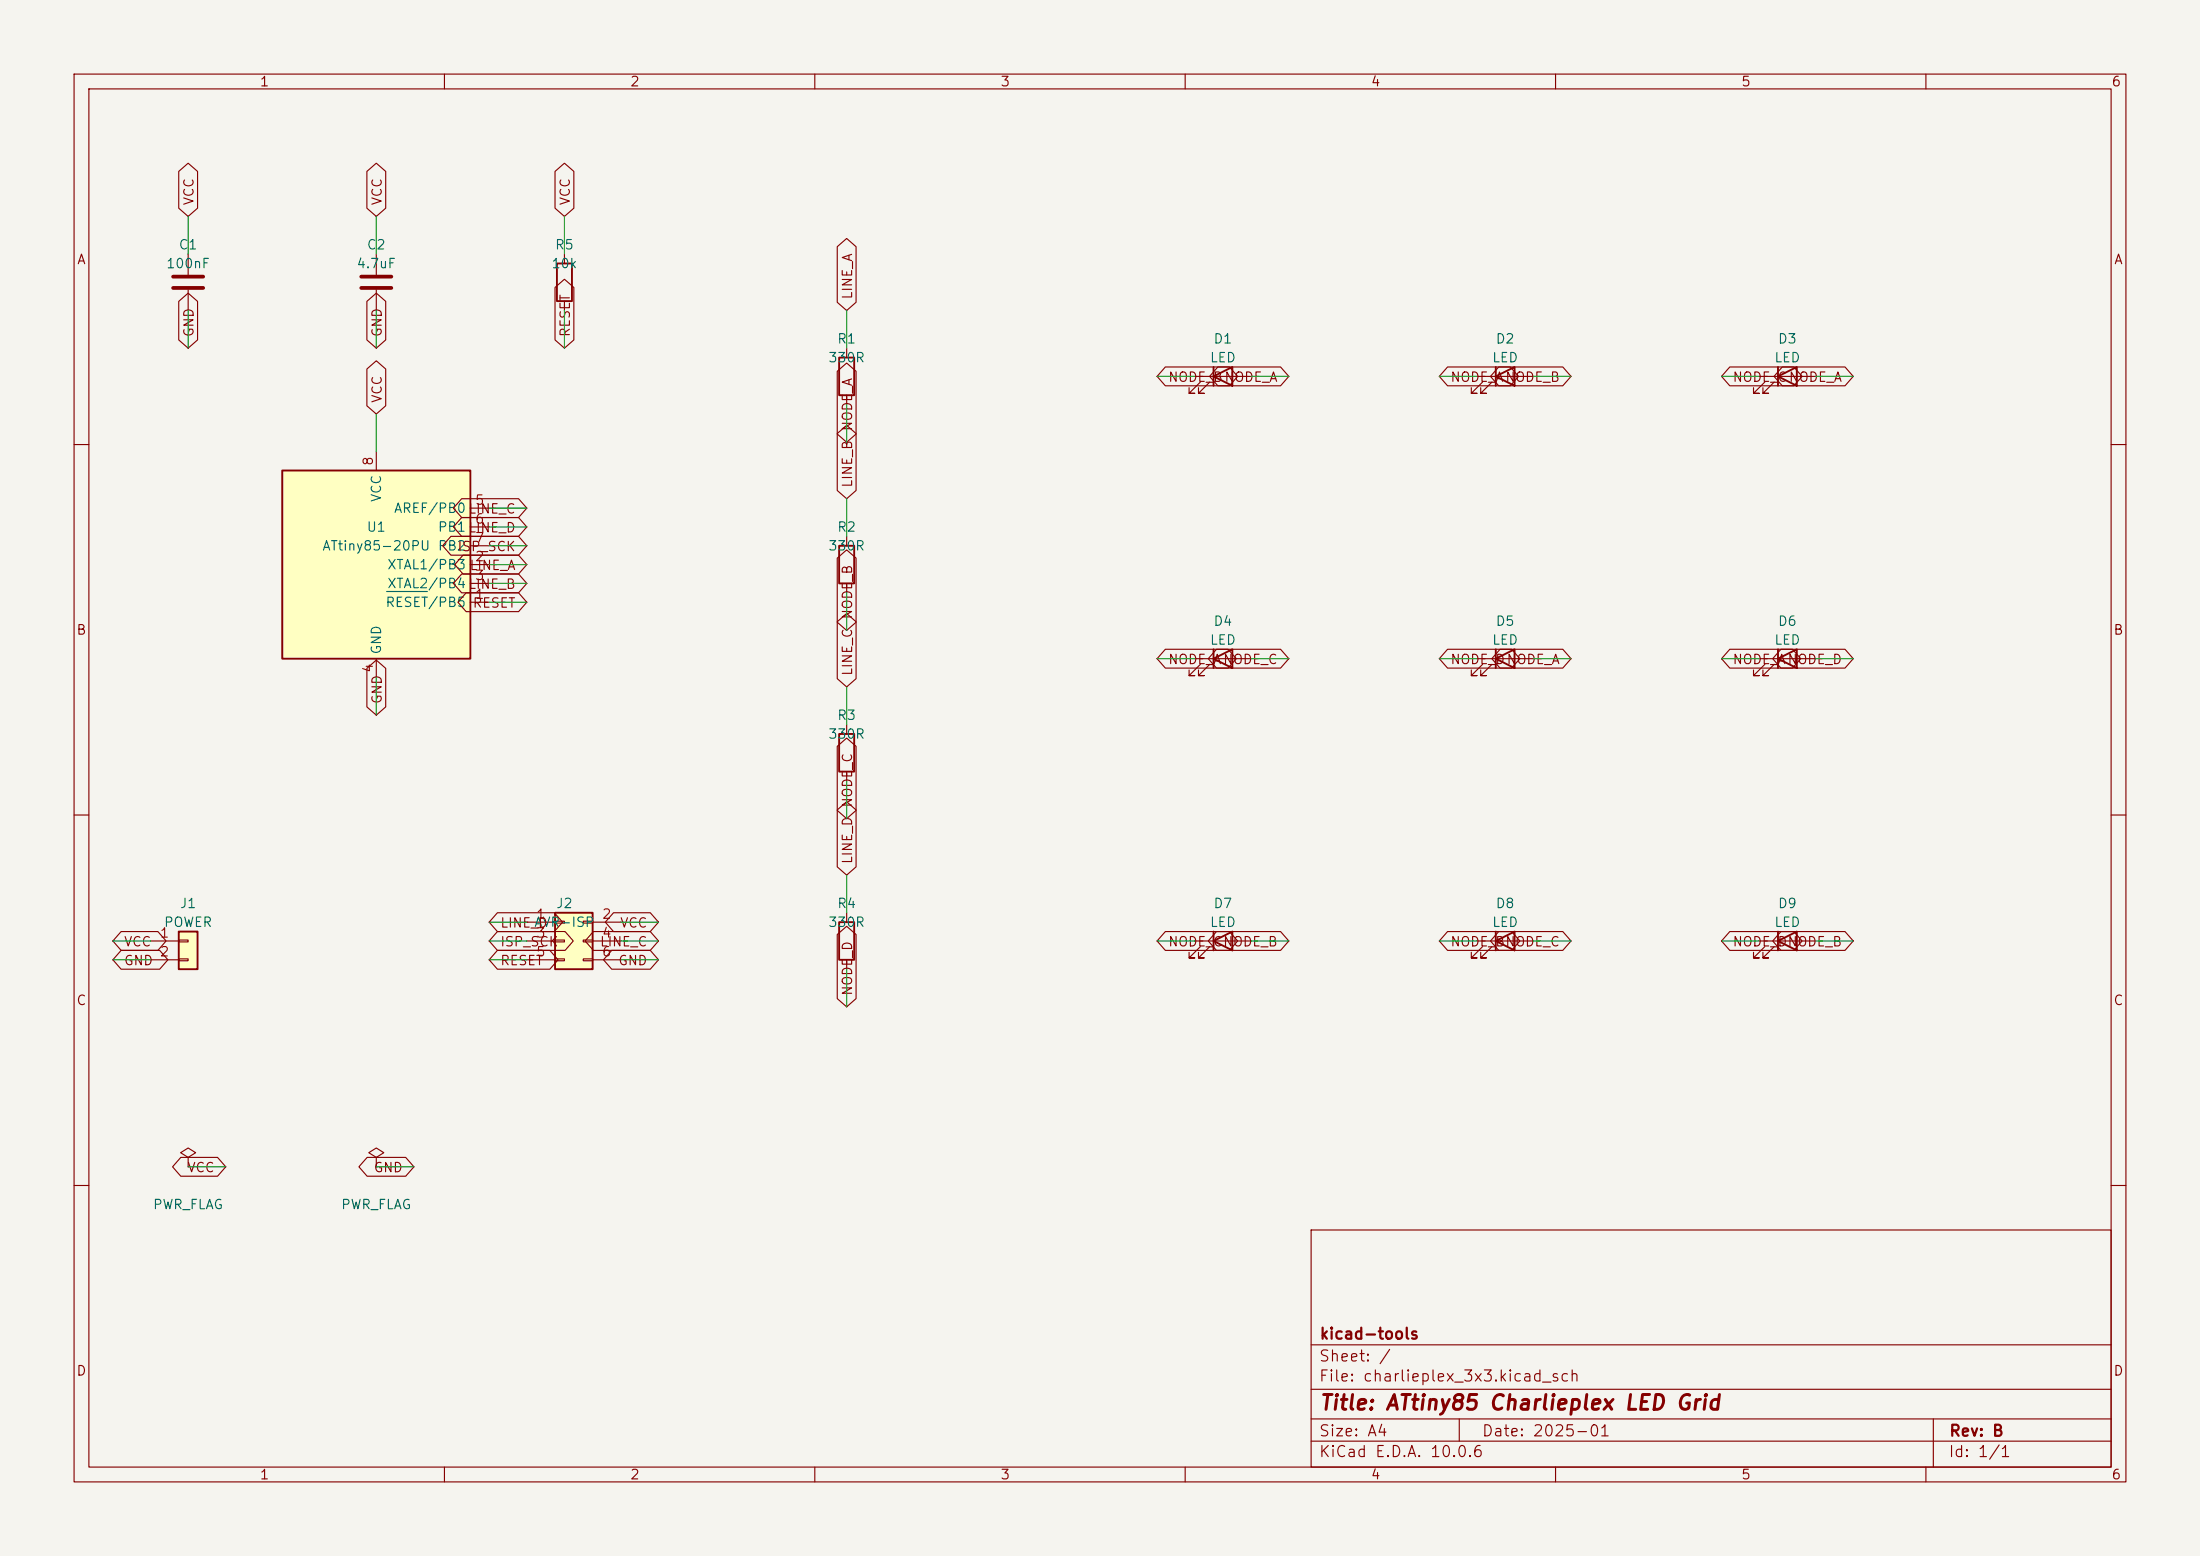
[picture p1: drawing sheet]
<svg xmlns="http://www.w3.org/2000/svg" width="297mm" height="210mm" viewBox="0 0 297 210" stroke-linecap="round" stroke-linejoin="round" font-family="sans-serif">
<path d="M0 0h297v210h-297z" fill="#f5f4ef" stroke="#f5f4ef" stroke-width=".14"/>
<g fill="none" stroke="#840000" stroke-width=".15">
<path d="M10 10h277v190h-277zM12 12h273v186h-273zM60 10v2M110 10v2M160 10v2M210 10v2M260 10v2M50.8 34.3v2.8M50.8 39.1v2.8M76.2 34.3v1.3M76.2 40.6v1.3M114.3 47v1.3"/>
<path d="M114.3 53.3v1.3M199.4 50.8h7.6M200.2 51.6l-1.6 1.5h.8h-.8v-.8M201.4 51.6l-1.5 1.5h.8h-.8v-.8M10 60h2M114.3 72.4v1.3M114.3 78.7v1.3M285 60h2M161.3 88.9h7.6M162.1 89.7l-1.6 1.5h.8h-.8v-.8M163.3 89.7l-1.5 1.5h.8h-.8v-.8M199.4 88.9h7.6"/>
<path d="M200.2 89.7l-1.6 1.5h.8h-.8v-.8M201.4 89.7l-1.5 1.5h.8h-.8v-.8M237.5 88.9h7.6M238.3 89.7l-1.6 1.5h.8h-.8v-.8M239.5 89.7l-1.5 1.5h.8h-.8v-.8M10 110h2M285 110h2M114.3 123.2v1.3M114.3 129.5v1.3M161.3 127h7.6M162.1 127.8l-1.6 1.5h.8h-.8v-.8M163.3 127.8l-1.5 1.5h.8h-.8v-.8"/>
<path d="M237.5 127h7.6M238.3 127.8l-1.6 1.5h.8h-.8v-.8M239.5 127.8l-1.5 1.5h.8h-.8v-.8M10 160h2M177 166h108v32h-108zM285 160h2M60 198v2M110 198v2M160 198v2M177 194.5h108M177 191.5h108M177 187.5h108"/>
<path d="M177 181.5h108M197 191.5v3M210 198v2M260 198v2M261 191.5v6.5"/>
</g>
<g fill="none" stroke="#840000" stroke-width=".25">
<path d="M75.2 35.6h2v5h-2zM113.3 48.3h2v5h-2zM201.9 50.8l2.6-1.3v2.6zM201.9 49.5v2.6M113.3 73.7h2v5h-2zM163.8 88.9l2.6-1.3v2.6zM163.8 87.6v2.6M201.9 88.9l2.6-1.3v2.6zM201.9 87.6v2.6M240 88.9l2.6-1.3v2.6zM240 87.6v2.6M113.3 124.5h2v5h-2z"/>
<path d="M163.8 127l2.6-1.3v2.6zM163.8 125.7v2.6M240 127l2.6-1.3v2.6zM240 125.7v2.6"/>
</g>
<path d="M48.8 37.3h4M48.8 38.9h4" fill="none" stroke="#840000" stroke-width=".51"/>
<path d="M38.1 63.5h25.4v25.4h-25.4z" fill="#ffffc2"/>
<path d="M38.1 63.5h25.4v25.4h-25.4zM113.3 99.1h2v5h-2z" fill="none" stroke="#840000" stroke-width=".25"/>
<g fill="none" stroke="#840000" stroke-width=".15">
<path d="M25.4 34.3v2.8M25.4 39.1v2.8M50.8 61v2.5M63.5 76.2h2.5M63.5 78.7h2.5M63.5 68.6h2.5M63.5 71.1h2.5M63.5 73.7h2.5M50.8 88.9v2.5M63.5 81.3h2.5M114.3 97.8v1.3M114.3 104.1v1.3"/>
<path d="M50.8 156.2l1-.6-1-.7-1 .7 1 .6v1.3M50.8 157.5h.1"/>
</g>
<path d="M52.2 79.8h5.5" fill="none" stroke="#006464" stroke-width=".15"/>
<path d="M23.4 37.3h4M23.4 38.9h4" fill="none" stroke="#840000" stroke-width=".51"/>
<path d="M24.1 125.7h2.6v5.1h-2.6z" fill="#ffffc2"/>
<path d="M24.1 125.7h2.6v5.1h-2.6z" fill="none" stroke="#840000" stroke-width=".25"/>
<path d="M20.3 127h3.8M20.3 129.5h3.8M24.1 126.9h1.3v.2h-1.3zM24.1 129.4h1.3v.3h-1.3zM25.4 156.2l1-.6-1-.7-1 .7 1 .6v1.3M25.4 157.5h.1" fill="none" stroke="#840000" stroke-width=".15"/>
<path d="M74.9 123.2h5.1v7.6h-5.1z" fill="#ffffc2"/>
<path d="M163.8 50.8l2.6-1.3v2.6zM163.8 49.5v2.6M240 50.8l2.6-1.3v2.6zM240 49.5v2.6M74.9 123.2h5.1v7.6h-5.1zM201.9 127l2.6-1.3v2.6zM201.9 125.7v2.6" fill="none" stroke="#840000" stroke-width=".25"/>
<g fill="none" stroke="#840000" stroke-width=".15">
<path d="M24.1 23.1l1.3-1.1 1.3 1.1v5l-1.3 1.1-1.3-1.1zM49.5 23.1l1.3-1.1 1.3 1.1v5l-1.3 1.1-1.3-1.1zM74.9 23.1l1.3-1.1 1.3 1.1v5l-1.3 1.1-1.3-1.1zM74.9 38.8l1.3-1.1 1.3 1.1v7.1l-1.3 1.1-1.3-1.1zM113 33.3l1.3-1.1 1.3 1.1v7.5l-1.3 1.1-1.3-1.1zM24.1 40.7l1.3-1.1 1.3 1.1v5.2l-1.3 1.1-1.3-1.1zM49.5 49.8l1.3-1.1 1.3 1.1v5l-1.3 1.1-1.3-1.1zM49.5 40.7l1.3-1.1 1.3 1.1v5.2l-1.3 1.1-1.3-1.1zM113 58.5l1.3-1.1 1.3 1.1v7.7l-1.3 1.1-1.3-1.1zM113 50.1l1.3-1.1 1.3 1.1v8.5l-1.3 1.1-1.3-1.1zM157.3 49.5h8.7l1.1 1.3-1.1 1.3h-8.7l-1.1-1.3zM161.3 50.8h7.6"/>
<path d="M162.1 51.6l-1.6 1.5h.8h-.8v-.8M163.3 51.6l-1.5 1.5h.8h-.8v-.8M164.4 49.5h8.5l1.1 1.3-1.1 1.3h-8.5l-1.1-1.3zM195.4 49.5h8.5l1.1 1.3-1.1 1.3h-8.5l-1.1-1.3zM202.3 49.5h8.7l1.1 1.3-1.1 1.3h-8.7l-1.1-1.3zM233.5 49.5h8.7l1.1 1.3-1.1 1.3h-8.7l-1.1-1.3zM237.5 50.8h7.6M238.3 51.6l-1.6 1.5h.8h-.8v-.8M239.5 51.6l-1.5 1.5h.8h-.8v-.8M240.6 49.5h8.5l1.1 1.3-1.1 1.3h-8.5l-1.1-1.3zM60.9 72.4h9.1l1.1 1.3-1.1 1.2h-9.1l-1.1-1.2zM62.3 69.8h7.7l1.1 1.3-1.1 1.3h-7.7l-1.1-1.3z"/>
<path d="M62.3 67.3h7.7l1.1 1.3-1.1 1.3h-7.7l-1.1-1.3zM62.3 77.5h7.7l1.1 1.2-1.1 1.3h-7.7l-1.1-1.3zM62.5 74.9h7.5l1.1 1.3-1.1 1.3h-7.5l-1.1-1.3zM113 75.3l1.3-1.1 1.3 1.1v8.7l-1.3 1.1-1.3-1.1zM49.5 90.2l1.3-1.1 1.3 1.1v5.2l-1.3 1.1-1.3-1.1zM62.9 80h7.1l1.1 1.3-1.1 1.3h-7.1l-1.1-1.3zM113 83.9l1.3-1.1 1.3 1.1v7.7l-1.3 1.1-1.3-1.1zM157.3 87.6h8.5l1.1 1.3-1.1 1.3h-8.5l-1.1-1.3zM164.2 87.6h8.7l1.1 1.3-1.1 1.3h-8.7l-1.1-1.3zM195.4 87.6h8.7l1.1 1.3-1.1 1.3h-8.7l-1.1-1.3zM202.5 87.6h8.5l1.1 1.3-1.1 1.3h-8.5l-1.1-1.3zM233.5 87.6h8.5l1.1 1.3-1.1 1.3h-8.5l-1.1-1.3z"/>
<path d="M240.4 87.6h8.7l1.1 1.3-1.1 1.3h-8.7l-1.1-1.3zM113 100.7l1.3-1.1 1.3 1.1v8.7l-1.3 1.1-1.3-1.1zM113 109.3l1.3-1.1 1.3 1.1v7.7l-1.3 1.1-1.3-1.1zM16.4 128.3h5.2l1.1 1.2-1.1 1.3h-5.2l-1.2-1.3zM16.4 125.7h4.9l1.1 1.3-1.1 1.3h-4.9l-1.2-1.3zM67.2 128.3h7l1.1 1.2-1.1 1.3h-7l-1.2-1.3zM67.2 123.2h7.6l1.1 1.3-1.1 1.2h-7.6l-1.2-1.2zM67.2 125.7h9.1l1.1 1.3-1.1 1.3h-9.1l-1.2-1.3zM71.1 124.5h3.8M71.1 127h3.8M71.1 129.5h3.8M74.9 124.3h1.3v.3h-1.3z"/>
<path d="M74.9 126.9h1.3v.2h-1.3zM74.9 129.4h1.3v.3h-1.3zM78.7 124.3h1.3v.3h-1.3zM78.7 126.9h1.3v.2h-1.3zM78.7 129.4h1.3v.3h-1.3zM80 124.5h3.8M80 127h3.8M80 129.5h3.8M80.1 125.7h7.7l1.1 1.3-1.1 1.3h-7.7l-1.1-1.3zM82.6 128.3h5.2l1.1 1.2-1.1 1.3h-5.2l-1.1-1.3zM82.8 123.2h5l1.1 1.3-1.1 1.2h-5l-1.1-1.2zM113 126.1l1.3-1.1 1.3 1.1v8.7l-1.3 1.1-1.3-1.1z"/>
<path d="M157.3 125.7h8.7l1.1 1.3-1.1 1.3h-8.7l-1.1-1.3zM164.2 125.7h8.7l1.1 1.3-1.1 1.3h-8.7l-1.1-1.3zM195.4 125.7h8.7l1.1 1.3-1.1 1.3h-8.7l-1.1-1.3zM199.4 127h7.6M200.2 127.8l-1.6 1.5h.8h-.8v-.8M201.4 127.8l-1.5 1.5h.8h-.8v-.8M202.3 125.7h8.7l1.1 1.3-1.1 1.3h-8.7l-1.1-1.3zM233.5 125.7h8.7l1.1 1.3-1.1 1.3h-8.7l-1.1-1.3zM240.4 125.7h8.7l1.1 1.3-1.1 1.3h-8.7l-1.1-1.3zM24.4 156.2h5l1.1 1.3-1.1 1.3h-5l-1.1-1.3zM49.6 156.2h5.2l1.1 1.3-1.1 1.3h-5.2l-1.1-1.3z"/>
</g>
<g fill="none" stroke="#009600" stroke-width=".15">
<path d="M25.4 29.2v5.1M50.8 29.2v5.1M76.2 29.2v5.1M25.4 41.9v5.1M50.8 41.9v5.1M50.8 55.9v5.1M76.2 41.9v5.1M114.3 41.9v5.1M114.3 54.6v5.1M156.2 50.8h5.1M168.9 50.8h5.1M194.3 50.8h5.1"/>
<path d="M207 50.8h5.1M232.4 50.8h5.1M245.1 50.8h5.1M66 78.7h5.1M66 68.6h5.1M66 76.2h5.1M66 71.1h5.1M66 73.7h5.1M114.3 67.3v5.1M50.8 91.4v5.1M66 81.3h5.1M114.3 80v5.1"/>
<path d="M114.3 92.7v5.1M156.2 88.9h5.1M168.9 88.9h5.1M194.3 88.9h5.1M207 88.9h5.1M232.4 88.9h5.1M245.1 88.9h5.1M114.3 105.4v5.1M114.3 118.1v5.1M15.2 129.5h5.1M15.2 127h5.1M66 124.5h5.1"/>
<path d="M66 129.5h5.1M66 127h5.1M83.8 124.5h5.1M83.8 129.5h5.1M83.8 127h5.1M114.3 130.8v5.1M156.2 127h5.1M168.9 127h5.1M194.3 127h5.1M207 127h5.1M232.4 127h5.1M245.1 127h5.1"/>
<path d="M25.4 157.5h5.1M50.8 157.5h5.1"/>
</g>
<text font-size="2" fill="#840000" x="178" y="190.8">Title: ATtiny85 Charlieplex LED Grid</text>
<g font-size="1.5" fill="#840000">
<text x="178" y="184.1">Sheet: /</text>
<text x="178" y="181.1">kicad-tools</text>
<text x="178" y="186.8">File: charlieplex_3x3.kicad_sch</text>
<text x="178" y="197">KiCad E.D.A. 10.0.6</text>
<text x="178" y="194.2">Size: A4</text>
<text x="200" y="194.2">Date: 2025-01</text>
<text x="263" y="197">Id: 1/1</text>
<text x="263" y="194.2">Rev: B</text>
</g>
<g font-size="1.3" fill="#840000">
<text x="35" y="12">1</text>
<text x="85" y="12">2</text>
<text x="135" y="12">3</text>
<text x="185" y="12">4</text>
<text x="235" y="12">5</text>
<text x="285" y="12">6</text>
<text x="26.5" y="27.8" transform="rotate(-90 26.5 27.8)">VCC</text>
<text x="51.9" y="27.8" transform="rotate(-90 51.9 27.8)">VCC</text>
<text x="77.3" y="27.8" transform="rotate(-90 77.3 27.8)">VCC</text>
<text x="10.3" y="36">A</text>
<text x="285.3" y="36">A</text>
<text x="115.4" y="40.5" transform="rotate(-90 115.4 40.5)">LINE_A</text>
<text x="26.5" y="45.6" transform="rotate(-90 26.5 45.6)">GND</text>
<text x="51.9" y="45.6" transform="rotate(-90 51.9 45.6)">GND</text>
<text x="77.3" y="45.6" transform="rotate(-90 77.3 45.6)">RESET</text>
<text x="157.6" y="51.9">NODE_BNODE_A</text>
<text x="195.7" y="51.9">NODE_ANODE_B</text>
<text x="233.8" y="51.9">NODE_CNODE_A</text>
<text x="51.9" y="54.5" transform="rotate(-90 51.9 54.5)">VCC</text>
<text x="115.4" y="58.3" transform="rotate(-90 115.4 58.3)">NODE_A</text>
<text x="115.4" y="65.9" transform="rotate(-90 115.4 65.9)">LINE_B</text>
<text x="61.7" y="74.7">ISP_SCK</text>
<text x="63.7" y="82.3">RESET</text>
<text x="115.4" y="83.7" transform="rotate(-90 115.4 83.7)">NODE_B</text>
<text x="10.2" y="86">B</text>
<text x="157.6" y="90">NODE_ANODE_C</text>
<text x="195.7" y="90">NODE_DNODE_A</text>
<text x="233.8" y="90">NODE_ANODE_D</text>
<text x="285.2" y="86">B</text>
<text x="51.9" y="95.1" transform="rotate(-90 51.9 95.1)">GND</text>
<text x="115.4" y="91.3" transform="rotate(-90 115.4 91.3)">LINE_C</text>
<text x="115.4" y="109.1" transform="rotate(-90 115.4 109.1)">NODE_C</text>
<text x="115.4" y="116.7" transform="rotate(-90 115.4 116.7)">LINE_D</text>
<text x="67.4" y="125.5">LINE_D</text>
<text x="83.6" y="125.5">VCC</text>
<text x="16.6" y="130.6">GND</text>
<text x="16.6" y="128.1">VCC</text>
<text x="67.4" y="130.6">RESET</text>
<text x="67.4" y="128.1">ISP_SCK</text>
<text x="80.9" y="128.1">LINE_C</text>
<text x="83.4" y="130.6">GND</text>
<text x="157.6" y="128.1">NODE_CNODE_B</text>
<text x="195.7" y="128.1">NODE_BNODE_C</text>
<text x="233.8" y="128.1">NODE_DNODE_B</text>
<text x="10.2" y="136">C</text>
<text x="115.4" y="134.5" transform="rotate(-90 115.4 134.5)">NODE_D</text>
<text x="285.2" y="136">C</text>
<text x="25.2" y="158.5">VCC</text>
<text x="50.4" y="158.5">GND</text>
<text x="10.2" y="186">D</text>
<text x="285.2" y="186">D</text>
<text x="35" y="200">1</text>
<text x="85" y="200">2</text>
<text x="135" y="200">3</text>
<text x="185" y="200">4</text>
<text x="235" y="200">5</text>
<text x="285" y="200">6</text>
</g>
<g font-size="1.3" fill="#006464">
<text x="24" y="34">C1</text>
<text x="49.4" y="34">C2</text>
<text x="74.8" y="34">R5</text>
<text x="22.3" y="36.5">100nF</text>
<text x="48" y="36.5">4.7uF</text>
<text x="74.3" y="36.5">10k</text>
<text x="112.9" y="46.7">R1</text>
<text x="163.7" y="46.7">D1</text>
<text x="201.8" y="46.7">D2</text>
<text x="239.9" y="46.7">D3</text>
<text x="111.7" y="49.2">330R</text>
<text x="163.2" y="49.2">LED</text>
<text x="201.3" y="49.2">LED</text>
<text x="239.4" y="49.2">LED</text>
<text x="51.8" y="67.9" transform="rotate(-90 51.8 67.9)">VCC</text>
<text x="53.1" y="69.5">AREF/PB0LINE_C</text>
<text x="43.4" y="74.6">ATtiny85-20PU PB2</text>
<text x="49.4" y="72.1">U1</text>
<text x="52.2" y="77.2">XTAL1/PB3 LINE_A</text>
<text x="59" y="72.1">PB1LINE_D</text>
<text x="111.7" y="74.6">330R</text>
<text x="112.9" y="72.1">R2</text>
<text x="51.9" y="82.2">RESET/PB5</text>
<text x="52.2" y="79.7">XTAL2/PB4LINE_B</text>
<text x="51.8" y="88.4" transform="rotate(-90 51.8 88.4)">GND</text>
<text x="163.2" y="87.3">LED</text>
<text x="163.7" y="84.8">D4</text>
<text x="201.3" y="87.3">LED</text>
<text x="201.8" y="84.8">D5</text>
<text x="239.4" y="87.3">LED</text>
<text x="239.9" y="84.8">D6</text>
<text x="111.7" y="100">330R</text>
<text x="112.9" y="97.5">R3</text>
<text x="22" y="125.4">POWER</text>
<text x="24.2" y="122.9">J1</text>
<text x="72" y="125.4">AVR-ISP</text>
<text x="75" y="122.9">J2</text>
<text x="111.7" y="125.4">330R</text>
<text x="112.9" y="122.9">R4</text>
<text x="163.2" y="125.4">LED</text>
<text x="163.7" y="122.9">D7</text>
<text x="201.3" y="125.4">LED</text>
<text x="201.8" y="122.9">D8</text>
<text x="239.4" y="125.4">LED</text>
<text x="239.9" y="122.9">D9</text>
<text x="20.6" y="163.5">PWR_FLAG</text>
<text x="46" y="163.5">PWR_FLAG</text>
</g>
<g font-size="1.3" fill="#a90000">
<text x="50.7" y="63" transform="rotate(-90 50.7 63)">8</text>
<text x="64" y="68.4">5</text>
<text x="64" y="71">6</text>
<text x="64" y="76.1">2</text>
<text x="64" y="73.5">7</text>
<text x="64" y="81.1">1</text>
<text x="64" y="78.6">3</text>
<text x="50.7" y="90.9" transform="rotate(-90 50.7 90.9)">4</text>
<text x="72.3" y="124.3">1</text>
<text x="81.2" y="124.3">2</text>
<text x="21.5" y="126.9">1</text>
<text x="21.5" y="129.4">2</text>
<text x="72.3" y="126.9">3</text>
<text x="72.3" y="129.4">5</text>
<text x="81.2" y="126.9">4</text>
<text x="81.2" y="129.4">6</text>
</g>
</svg>
